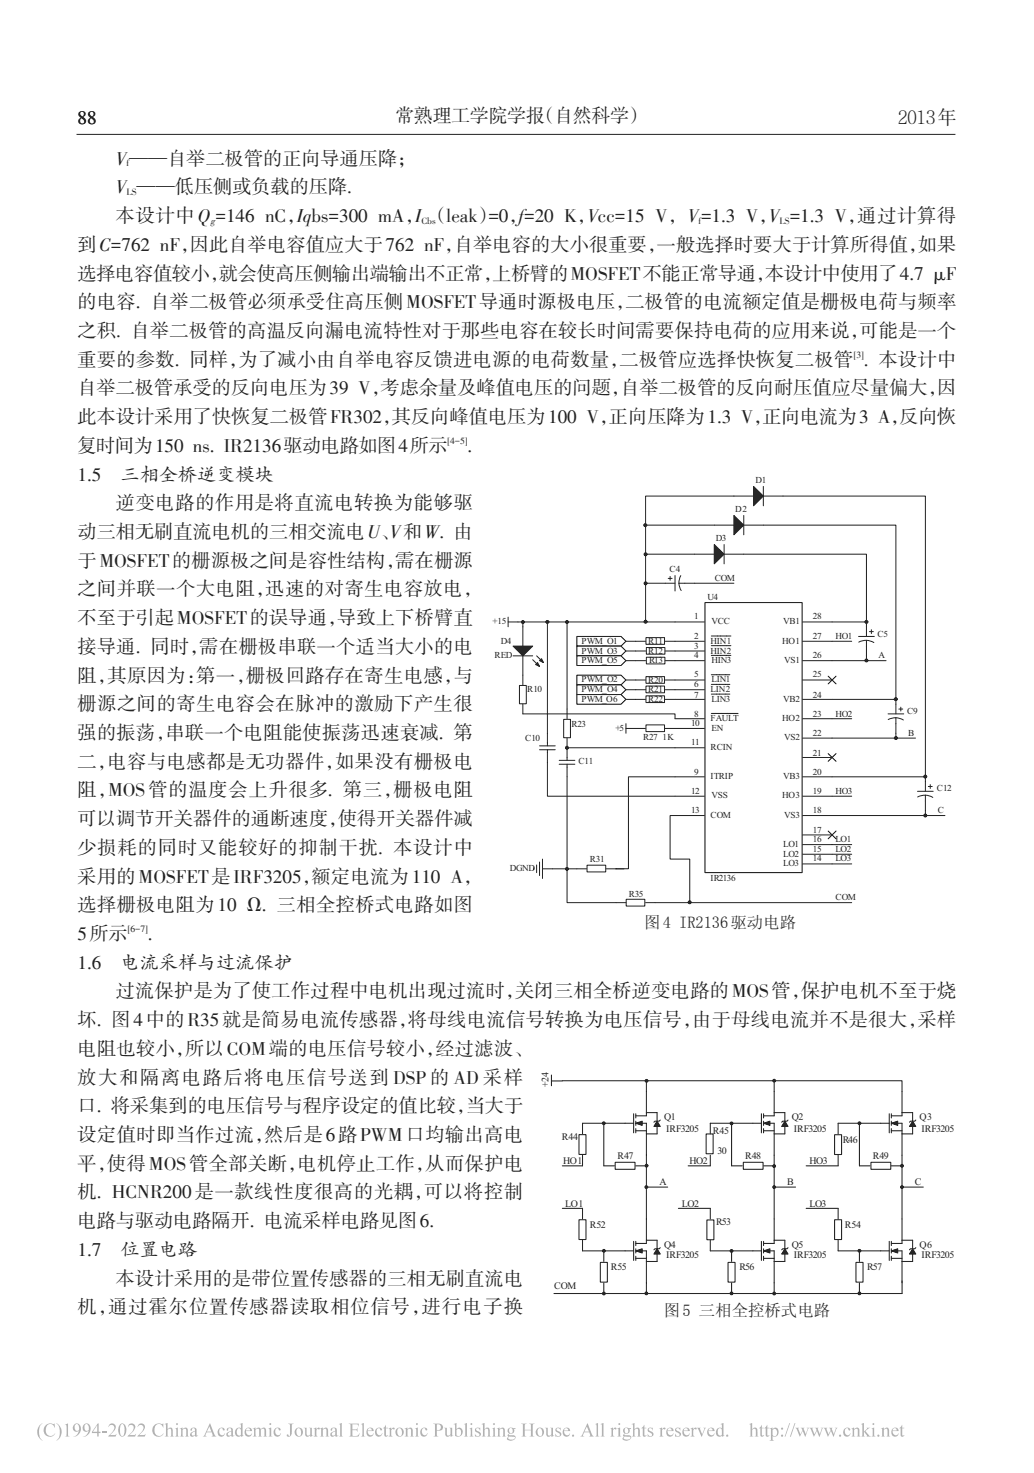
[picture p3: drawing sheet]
<svg xmlns="http://www.w3.org/2000/svg" width="200mm" height="285mm" viewBox="0 0 200 285" stroke-linecap="round" stroke-linejoin="round" font-family="sans-serif">
<path d="M14.8 26h170M98.3 119.4v1.9M134.4 107.2h3.8M140.1 107.2h3.8M98.3 120.3h1.9" fill="none" stroke="#231f20" stroke-width=".19"/>
<path d="M138.2 105.4l1.9 1.8-1.9 1.9z" fill-rule="evenodd" fill="#231f20"/>
<path d="M138.2 105.4l1.9 1.8-1.9 1.9zM138.2 101.6h3.8M140.1 105.4v3.7M143.9 101.6h3.7" fill="none" stroke="#231f20" stroke-width=".19"/>
<path d="M142 99.7l1.9 1.9-1.9 1.9z" fill-rule="evenodd" fill="#231f20"/>
<path d="M142 99.7l1.9 1.9-1.9 1.9zM142 96h3.8M143.9 99.7v3.8M147.6 96h3.8" fill="none" stroke="#231f20" stroke-width=".19"/>
<path d="M145.8 94.1l1.8 1.9-1.8 1.9z" fill-rule="evenodd" fill="#231f20"/>
<path d="M142 96h-17.1v24.3M145.8 94.1l1.8 1.9-1.8 1.9zM147.6 94.1v3.8M124.9 101.6h13.3M128.7 112.8h1.9M129.2 111.9h.8M129.6 111.5v.8M130.6 111.3v3M131.3 112.8l.5 1.5M131.3 112.8h3.1M131.7 111.4l-.3 .7-.1 .7" fill="none" stroke="#231f20" stroke-width=".19"/>
<circle cx="124.8" cy="101.6" r=".28" fill="#231f20"/>
<circle cx="124.8" cy="101.6" r=".28" fill="none" stroke="#030303" stroke-width=".19"/>
<path d="M124.9 107.2h9.5" fill="none" stroke="#231f20" stroke-width=".19"/>
<circle cx="124.9" cy="107.2" r=".28" fill="#231f20"/>
<circle cx="124.9" cy="107.2" r=".28" fill="none" stroke="#030303" stroke-width=".19"/>
<path d="M124.9 112.8h3.8" fill="none" stroke="#231f20" stroke-width=".19"/>
<circle cx="124.9" cy="112.9" r=".28" fill="#231f20"/>
<circle cx="124.9" cy="112.9" r=".28" fill="none" stroke="#030303" stroke-width=".19"/>
<g fill="none" stroke="#231f20" stroke-width=".19">
<path d="M109 139.2h1.3v3.5h-1.3zM109.7 137.2v1.9M166.1 123.1h3M167.6 123.9l1.4 .4M167.6 123.9l-1.5 .3M167.6 121.3v1.8M167.6 123.9v3M168.2 122.2h.7M168.5 121.8v.8M171.8 138.1h3M173.3 138.9l1.4 .4M173.3 138.9l-1.5 .3"/>
<path d="M173.3 136.3v1.8M173.3 138.9v3M173.9 137.2h.7M174.2 136.8v.8M105.9 147.5v6.6h24.7M109.7 142.8v1.9M177.5 153.1h3M179 153.9l.7 .1 .7 .3M179 153.9h-.8l-.7 .3M179 151.2v1.9M179 153.9v3M179.6 152.2h.7"/>
<path d="M179.9 151.8v.8"/>
</g>
<path d="M136.4 116.6h18.7v52.2h-18.7z" fill-rule="evenodd" fill="#fff"/>
<path d="M136.4 116.6h18.7v52.2h-18.7zM160.2 130.8l1.5 1.5M161.7 130.8l-1.5 1.5M160.2 145.8l1.5 1.5M161.7 145.8l-1.5 1.5M160.2 160.8l1.5 1.5M161.7 160.8l-1.5 1.5" fill="none" stroke="#030303" stroke-width=".19"/>
<g fill="none" stroke="#231f20" stroke-width=".19">
<path d="M134.4 112.8h7.6M143.9 107.2h23.7v14.1M130.6 120.3h5.7M130.6 124.1h5.7M130.6 126h5.7M130.6 127.8h5.7M130.6 131.6h5.7M130.6 133.5h5.7M130.6 135.3h5.7M130.6 139.1h5.7M137.6 123.1h3.8M137.6 124.9h3.8"/>
<path d="M137.6 126.8h3.8M137.6 130.5h3.6M137.6 132.4h3.6M137.6 134.3h3.6M137.6 138h5.2M155.2 120.3h12.4M155.2 124.1h9.5M155.2 131.6h5.7M155.2 135.3h5.7M155.2 139.1h9.5M167.6 126.9v.9h-12.4M130.6 150.3h5.7"/>
<path d="M130.6 140.9h5.7M130.6 144.7h5.7M130.6 154.1h5.7M130.6 157.8h5.7M155.2 150.3h5.7M155.2 154.1h9.5M155.2 157.8h5.7M155.2 142.8h5.7M155.2 146.6h5.7M103.2 167.9v.4M103.8 167.4v1.4M104.4 166.8v2.6"/>
<path d="M104.9 168.1h1.9M104.9 166.2v3.8M111.6 168.1h1.9M113.5 167.4h3.7v1.3h-3.7zM117.3 168.1h1.9M119.2 174.6h1.9M121.1 174h3.6v1.3h-3.6zM124.9 174.6h1.9M155.2 161.5h5.7M155.2 167.2h9.5M155.2 165.3h9.5M155.2 163.4h9.5"/>
</g>
<circle cx="167.6" cy="120.3" r=".28" fill="#231f20"/>
<circle cx="167.6" cy="120.3" r=".28" fill="none" stroke="#030303" stroke-width=".19"/>
<path d="M147.6 101.6h25.7v34.7M160.9 135.3h12.4M167.6 127.8h3.8" fill="none" stroke="#231f20" stroke-width=".19"/>
<circle cx="173.3" cy="135.3" r=".28" fill="#231f20"/>
<circle cx="173.3" cy="135.3" r=".28" fill="none" stroke="#030303" stroke-width=".19"/>
<path d="M151.4 96h27.6v55.2M160.9 150.3h18.1M173.3 141.9v.9h-12.4M173.3 142.8h3.8" fill="none" stroke="#231f20" stroke-width=".19"/>
<circle cx="179" cy="150.3" r=".28" fill="#231f20"/>
<circle cx="179" cy="150.3" r=".28" fill="none" stroke="#030303" stroke-width=".19"/>
<g fill="none" stroke="#231f20" stroke-width=".19">
<path d="M104.4 144.3h3M104.4 145.1h3M105.9 141.9v2.4M105.9 145.1v2.4M108.2 147.1h3M108.2 147.9h3M109.7 144.7v2.4M109.7 147.9v2.4M130.6 157.8h-1v8.4h3.8v8.4M179 156.9v.9h-18.1M179 157.8h3.8M119.2 168.1h1.5"/>
<path d="M126.8 174.6h37.9"/>
</g>
<circle cx="133.4" cy="174.6" r=".28" fill="#231f20"/>
<circle cx="133.4" cy="174.6" r=".28" fill="none" stroke="#030303" stroke-width=".19"/>
<path d="M121.1 140v1.9M121.1 140.9h1.9M130.6 150.3h-9v17.8h-2.5M106.8 168.1h4.8" fill="none" stroke="#231f20" stroke-width=".19"/>
<path d="M111.6 123.1h8.5l1 1-1 .9h-8.5z" fill-rule="evenodd" fill="#fff"/>
<path d="M111.6 123.1h8.5l1 1-1 .9h-8.5z" fill="none" stroke="#030303" stroke-width=".19"/>
<path d="M111.6 125h8.5l1 1-1 .9h-8.5z" fill-rule="evenodd" fill="#fff"/>
<path d="M111.6 125h8.5l1 1-1 .9h-8.5z" fill="none" stroke="#030303" stroke-width=".19"/>
<path d="M111.6 126.9h8.5l1 .9-1 1h-8.5z" fill-rule="evenodd" fill="#fff"/>
<path d="M111.6 126.9h8.5l1 .9-1 1h-8.5z" fill="none" stroke="#030303" stroke-width=".19"/>
<path d="M111.6 130.6h8.5l1 1-1 .9h-8.5z" fill-rule="evenodd" fill="#fff"/>
<path d="M111.6 130.6h8.5l1 1-1 .9h-8.5z" fill="none" stroke="#030303" stroke-width=".19"/>
<path d="M111.6 132.5h8.5l1 1-1 .9h-8.5z" fill-rule="evenodd" fill="#fff"/>
<path d="M111.6 132.5h8.5l1 1-1 .9h-8.5z" fill="none" stroke="#030303" stroke-width=".19"/>
<path d="M111.6 134.4h8.5l1 .9-1 1h-8.5z" fill-rule="evenodd" fill="#fff"/>
<path d="M111.6 134.4h8.5l1 .9-1 1h-8.5z" fill="none" stroke="#030303" stroke-width=".19"/>
<g fill="none" stroke="#231f20" stroke-width=".19">
<path d="M100.5 132.6h1.3v3.6h-1.3zM101.1 121.3v3.7M101.1 126.9v5.6M101.1 136.3v1.8M123 135.3h1.9M123 133.5h1.9M123 131.6h1.9M123 127.8h1.9M123 126h1.9M123 124.1h1.9M124.9 134.6h3.6v1.3h-3.6zM124.9 132.7h3.6v1.3h-3.6z"/>
<path d="M124.9 130.9h3.6v1.3h-3.6zM124.9 123.4h3.6v1.3h-3.6zM125 127.2h3.6v1.3h-3.6zM125 125.3h3.6v1.3h-3.6zM128.7 135.3h1.9M128.7 133.5h1.9M128.7 131.6h1.9M128.7 127.8h1.9M128.7 126h1.9M128.7 124.1h1.9M109.7 150.3v24.3h9.5M109.7 144.7h20.9"/>
<path d="M123 140.9h1.9M124.9 140.3h3.6v1.3h-3.6zM128.7 140.9h1.9"/>
</g>
<path d="M99.2 125h3.8l-1.9 1.9z" fill-rule="evenodd" fill="#231f20"/>
<path d="M99.2 125h3.8l-1.9 1.9zM103 127.6l1.4 1.3" fill="none" stroke="#231f20" stroke-width=".19"/>
<path d="M104 128.2l.4 .7-.8-.3z" fill-rule="evenodd" fill="#231f20"/>
<path d="M104 128.2l.4 .7-.8-.3z" fill="none" stroke="#231f20" stroke-width=".19"/>
<path d="M104.4 127.8l.3-.4 .4 .8z" fill-rule="evenodd" fill="#231f20"/>
<path d="M99.2 126.9h3.8M100.2 120.3h30.4M101.1 138.1h29.5v1M101.1 120.3v1M103.8 126.9l1.3 1.3M104.4 127.8l.3-.4 .4 .8z" fill="none" stroke="#231f20" stroke-width=".19"/>
<circle cx="101.1" cy="120.4" r=".28" fill="#231f20"/>
<circle cx="101.1" cy="120.4" r=".28" fill="none" stroke="#030303" stroke-width=".19"/>
<path d="M109.7 120.3v16.9" fill="none" stroke="#231f20" stroke-width=".19"/>
<circle cx="109.7" cy="120.4" r=".28" fill="#231f20"/>
<circle cx="109.7" cy="120.4" r=".28" fill="none" stroke="#030303" stroke-width=".19"/>
<path d="M105.9 120.3v21.6M121.1 124.1h1.9M121.1 126h1.9M121.1 127.8h1.9M121.1 131.6h1.9M121.1 133.5h1.9M121.1 135.3h1.9" fill="none" stroke="#231f20" stroke-width=".19"/>
<circle cx="105.9" cy="120.3" r=".28" fill="#231f20"/>
<circle cx="105.9" cy="120.3" r=".28" fill="none" stroke="#030303" stroke-width=".19"/>
<circle cx="109.7" cy="144.7" r=".28" fill="#231f20"/>
<circle cx="109.7" cy="144.7" r=".28" fill="none" stroke="#030303" stroke-width=".19"/>
<circle cx="109.7" cy="168.1" r=".28" fill="#231f20"/>
<circle cx="109.7" cy="168.1" r=".28" fill="none" stroke="#030303" stroke-width=".19"/>
<circle cx="124.9" cy="120.3" r=".28" fill="#231f20"/>
<circle cx="124.9" cy="120.3" r=".28" fill="none" stroke="#030303" stroke-width=".19"/>
<circle cx="167.6" cy="127.8" r=".28" fill="#231f20"/>
<circle cx="167.6" cy="127.8" r=".28" fill="none" stroke="#030303" stroke-width=".19"/>
<circle cx="173.3" cy="142.8" r=".28" fill="#231f20"/>
<circle cx="173.3" cy="142.8" r=".28" fill="none" stroke="#030303" stroke-width=".19"/>
<circle cx="179" cy="157.8" r=".28" fill="#231f20"/>
<circle cx="179" cy="157.8" r=".28" fill="none" stroke="#030303" stroke-width=".19"/>
<path d="M116.8 217.3h5.8M122.6 215.5v3.7M123 217.3h2v6.2M123 215.9h2M123 218.8h2M123 215.5v.8M123 216.9v.8M123 218.4v.8M125 211.2v4.1" fill="none" stroke="#231f20" stroke-width=".2"/>
<path d="M123 217.3l1.2-.4v.8z" fill-rule="evenodd" fill="#030303"/>
<path d="M123 217.3l1.2-.4v.8z" fill="#231f20"/>
<path d="M123 217.3l1.2-.4v.8z" fill="none" stroke="#231f20" stroke-width=".19"/>
<path d="M125 215.9v-.6h2.1v1.6M127.1 217.9v1.5h-2.1" fill="none" stroke="#231f20" stroke-width=".2"/>
<path d="M127.1 216.9l.6 1h-1.2z" fill-rule="evenodd" fill="#030303"/>
<path d="M127.1 216.9l.6 1h-1.2z" fill="#231f20"/>
<path d="M127.1 216.9l.6 1h-1.2z" fill="none" stroke="#231f20" stroke-width=".19"/>
<path d="M127.7 216.7l-.2 .2h-.8l-.2 .2M125 235.9v4.1M116.8 242h5.8M122.6 240.2v3.7M123 242h2v6.2M123 240.6h2M123 243.5h2M123 240.2v.8M123 241.6v.8M123 243.1v.8" fill="none" stroke="#231f20" stroke-width=".2"/>
<path d="M123 242l1.2-.4v.8z" fill-rule="evenodd" fill="#030303"/>
<path d="M123 242l1.2-.4v.8z" fill="#231f20"/>
<path d="M123 242l1.2-.4v.8z" fill="none" stroke="#231f20" stroke-width=".19"/>
<path d="M125 240.6v-.6h2.1v1.6M127.1 242.6v1.5h-2.1" fill="none" stroke="#231f20" stroke-width=".2"/>
<path d="M127.1 241.6l.6 1h-1.2z" fill-rule="evenodd" fill="#030303"/>
<path d="M127.1 241.6l.6 1h-1.2z" fill="#231f20"/>
<path d="M127.1 241.6l.6 1h-1.2z" fill="none" stroke="#231f20" stroke-width=".19"/>
<path d="M127.7 241.4l-.2 .2h-.8l-.2 .2" fill="none" stroke="#231f20" stroke-width=".2"/>
<circle cx="116.8" cy="242" r=".27" fill="#030303"/>
<circle cx="116.8" cy="242" r=".27" fill="#231f20"/>
<circle cx="116.8" cy="242" r=".27" fill="none" stroke="#231f20" stroke-width=".19"/>
<path d="M141.5 217.3h5.8M147.3 215.5v3.7M147.7 217.3h2v6.2M147.7 215.9h2M147.7 218.8h2M147.7 215.5v.8M147.7 216.9v.8M147.7 218.4v.8M149.7 211.2v4.1" fill="none" stroke="#231f20" stroke-width=".2"/>
<path d="M147.7 217.3l1.2-.4v.8z" fill-rule="evenodd" fill="#030303"/>
<path d="M147.7 217.3l1.2-.4v.8z" fill="#231f20"/>
<path d="M147.7 217.3l1.2-.4v.8z" fill="none" stroke="#231f20" stroke-width=".19"/>
<path d="M149.7 215.9v-.6h2.1v1.6M151.8 217.9v1.5h-2.1" fill="none" stroke="#231f20" stroke-width=".2"/>
<path d="M151.8 216.9l.6 1h-1.2z" fill-rule="evenodd" fill="#030303"/>
<path d="M151.8 216.9l.6 1h-1.2z" fill="#231f20"/>
<path d="M151.8 216.9l.6 1h-1.2z" fill="none" stroke="#231f20" stroke-width=".19"/>
<path d="M152.4 216.7l-.2 .2h-.8l-.2 .2" fill="none" stroke="#231f20" stroke-width=".2"/>
<circle cx="141.5" cy="217.4" r=".27" fill="#030303"/>
<circle cx="141.5" cy="217.4" r=".27" fill="#231f20"/>
<circle cx="141.5" cy="217.4" r=".27" fill="none" stroke="#231f20" stroke-width=".19"/>
<path d="M149.7 235.9v4.1M141.5 242h5.8M147.3 240.2v3.7M147.7 242h2v6.2M147.7 240.6h2M147.7 243.5h2M147.7 240.2v.8M147.7 241.6v.8M147.7 243.1v.8" fill="none" stroke="#231f20" stroke-width=".2"/>
<path d="M147.7 242l1.2-.4v.8z" fill-rule="evenodd" fill="#030303"/>
<path d="M147.7 242l1.2-.4v.8z" fill="#231f20"/>
<path d="M147.7 242l1.2-.4v.8z" fill="none" stroke="#231f20" stroke-width=".19"/>
<path d="M149.7 240.6v-.6h2.1v1.6M151.8 242.6v1.5h-2.1" fill="none" stroke="#231f20" stroke-width=".2"/>
<path d="M151.8 241.6l.6 1h-1.2z" fill-rule="evenodd" fill="#030303"/>
<path d="M151.8 241.6l.6 1h-1.2z" fill="#231f20"/>
<path d="M151.8 241.6l.6 1h-1.2z" fill="none" stroke="#231f20" stroke-width=".19"/>
<path d="M152.4 241.4l-.2 .2h-.8l-.2 .2" fill="none" stroke="#231f20" stroke-width=".2"/>
<circle cx="141.5" cy="242" r=".27" fill="#030303"/>
<circle cx="141.5" cy="242" r=".27" fill="#231f20"/>
<circle cx="141.5" cy="242" r=".27" fill="none" stroke="#231f20" stroke-width=".19"/>
<path d="M166.2 217.3h5.8M172 215.5v3.7M172.4 217.3h2.1v6.2M172.4 215.9h2.1M172.4 218.8h2.1M172.4 215.5v.8M172.4 216.9v.8M172.4 218.4v.8M174.5 211.2v4.1" fill="none" stroke="#231f20" stroke-width=".2"/>
<path d="M172.4 217.3l1.2-.4v.8z" fill-rule="evenodd" fill="#030303"/>
<path d="M172.4 217.3l1.2-.4v.8z" fill="#231f20"/>
<path d="M172.4 217.3l1.2-.4v.8z" fill="none" stroke="#231f20" stroke-width=".19"/>
<path d="M174.5 215.9v-.6h2v1.6M176.5 217.9v1.5h-2" fill="none" stroke="#231f20" stroke-width=".2"/>
<path d="M176.5 216.9l.6 1h-1.2z" fill-rule="evenodd" fill="#030303"/>
<path d="M176.5 216.9l.6 1h-1.2z" fill="#231f20"/>
<path d="M176.5 216.9l.6 1h-1.2z" fill="none" stroke="#231f20" stroke-width=".19"/>
<path d="M177.1 216.7l-.2 .2h-.8l-.2 .2" fill="none" stroke="#231f20" stroke-width=".2"/>
<circle cx="166.2" cy="217.3" r=".27" fill="#030303"/>
<circle cx="166.2" cy="217.3" r=".27" fill="#231f20"/>
<circle cx="166.2" cy="217.3" r=".27" fill="none" stroke="#231f20" stroke-width=".19"/>
<path d="M174.5 235.9v4.1M166.2 242h5.8M172 240.2v3.7M172.4 242h2.1v6.2M172.4 240.6h2.1M172.4 243.5h2.1M172.4 240.2v.8M172.4 241.6v.8M172.4 243.1v.8" fill="none" stroke="#231f20" stroke-width=".2"/>
<path d="M172.4 242l1.2-.4v.8z" fill-rule="evenodd" fill="#030303"/>
<path d="M172.4 242l1.2-.4v.8z" fill="#231f20"/>
<path d="M172.4 242l1.2-.4v.8z" fill="none" stroke="#231f20" stroke-width=".19"/>
<path d="M174.5 240.6v-.6h2v1.6M176.5 242.6v1.5h-2" fill="none" stroke="#231f20" stroke-width=".2"/>
<path d="M176.5 241.6l.6 1h-1.2z" fill-rule="evenodd" fill="#030303"/>
<path d="M176.5 241.6l.6 1h-1.2z" fill="#231f20"/>
<path d="M176.5 241.6l.6 1h-1.2z" fill="none" stroke="#231f20" stroke-width=".19"/>
<path d="M177.1 241.4l-.2 .2h-.8l-.2 .2" fill="none" stroke="#231f20" stroke-width=".2"/>
<circle cx="166.2" cy="242" r=".27" fill="#030303"/>
<circle cx="166.2" cy="242" r=".27" fill="#231f20"/>
<circle cx="166.2" cy="242" r=".27" fill="none" stroke="#231f20" stroke-width=".19"/>
<path d="M106.7 208v2.1M106.7 209.1h2.1M149.7 209.1v2.1" fill="none" stroke="#231f20" stroke-width=".2"/>
<circle cx="149.7" cy="209.1" r=".27" fill="#030303"/>
<circle cx="149.7" cy="209.1" r=".27" fill="#231f20"/>
<circle cx="149.7" cy="209.1" r=".27" fill="none" stroke="#231f20" stroke-width=".19"/>
<path d="M125 209.1v2.1" fill="none" stroke="#231f20" stroke-width=".2"/>
<circle cx="125.1" cy="209.1" r=".27" fill="#030303"/>
<circle cx="125.1" cy="209.1" r=".27" fill="#231f20"/>
<circle cx="125.1" cy="209.1" r=".27" fill="none" stroke="#231f20" stroke-width=".19"/>
<g fill="none" stroke="#231f20" stroke-width=".2">
<path d="M112 219.5h1.3v3.9h-1.3zM112.7 217.3v2.1M136.6 219.4h1.3v3.8h-1.3zM137.4 217.3v2.1M161.4 219.5h1.4v3.9h-1.4zM162.1 217.3v2.1M108.8 233.8h3.9v2.1M112 236h1.3v3.8h-1.3zM112.7 223.5v2.1h-3.9M112.7 240v2M116.8 225.6h2.1M119 224.9h3.8v1.3h-3.8z"/>
<path d="M123 225.6h2M125 223.5v12.4M131.2 233.8h6.2v2.1M136.7 236h1.4v3.9h-1.4zM137.4 223.5v2.1h-4.3M137.4 240v2M149.7 223.5v12.4M155.9 233.8h6.2v2.1M161.4 236h1.4v3.8h-1.4zM162.1 223.5v2.1h-6.2M162.1 240v2M174.5 223.5v12.4"/>
</g>
<circle cx="125.1" cy="225.5" r=".27" fill="#030303"/>
<circle cx="125.1" cy="225.5" r=".27" fill="#231f20"/>
<circle cx="125.1" cy="225.5" r=".27" fill="none" stroke="#231f20" stroke-width=".19"/>
<path d="M141.5 225.6h2.1M143.8 224.9h3.8v1.3h-3.8zM147.7 225.6h2" fill="none" stroke="#231f20" stroke-width=".2"/>
<circle cx="149.7" cy="225.6" r=".27" fill="#030303"/>
<circle cx="149.7" cy="225.6" r=".27" fill="#231f20"/>
<circle cx="149.7" cy="225.6" r=".27" fill="none" stroke="#231f20" stroke-width=".19"/>
<path d="M166.2 225.6h2.1M168.5 224.9h3.8v1.3h-3.8zM172.4 225.6h2.1" fill="none" stroke="#231f20" stroke-width=".2"/>
<circle cx="174.5" cy="225.6" r=".27" fill="#030303"/>
<circle cx="174.5" cy="225.6" r=".27" fill="#231f20"/>
<circle cx="174.5" cy="225.6" r=".27" fill="none" stroke="#231f20" stroke-width=".19"/>
<path d="M125 248.2v2.1" fill="none" stroke="#231f20" stroke-width=".2"/>
<circle cx="125" cy="250.2" r=".27" fill="#030303"/>
<circle cx="125" cy="250.2" r=".27" fill="#231f20"/>
<circle cx="125" cy="250.2" r=".27" fill="none" stroke="#231f20" stroke-width=".19"/>
<path d="M149.7 248.2v2.1" fill="none" stroke="#231f20" stroke-width=".2"/>
<circle cx="149.7" cy="250.3" r=".27" fill="#030303"/>
<circle cx="149.7" cy="250.3" r=".27" fill="#231f20"/>
<circle cx="149.7" cy="250.3" r=".27" fill="none" stroke="#231f20" stroke-width=".19"/>
<path d="M112.7 217.3h4.1v8.3" fill="none" stroke="#231f20" stroke-width=".2"/>
<circle cx="116.8" cy="217.3" r=".27" fill="#030303"/>
<circle cx="116.8" cy="217.3" r=".27" fill="#231f20"/>
<circle cx="116.8" cy="217.3" r=".27" fill="none" stroke="#231f20" stroke-width=".19"/>
<path d="M137.4 217.3h4.1v8.3M162.1 217.3h4.1v8.3M112.7 242h4.1v2.1M116.1 244.3h1.4v3.8h-1.4zM116.8 248.2v2.1M137.4 242h4.1M162.1 242h4.1" fill="none" stroke="#231f20" stroke-width=".2"/>
<circle cx="116.8" cy="250.3" r=".27" fill="#030303"/>
<circle cx="116.8" cy="250.3" r=".27" fill="#231f20"/>
<circle cx="116.8" cy="250.3" r=".27" fill="none" stroke="#231f20" stroke-width=".19"/>
<path d="M140.8 244.3h1.4v3.8h-1.4zM141.5 242v2.1M141.5 248.2v2.1" fill="none" stroke="#231f20" stroke-width=".2"/>
<circle cx="141.5" cy="250.2" r=".27" fill="#030303"/>
<circle cx="141.5" cy="250.2" r=".27" fill="#231f20"/>
<circle cx="141.5" cy="250.2" r=".27" fill="none" stroke="#231f20" stroke-width=".19"/>
<path d="M165.6 244.3h1.3v3.8h-1.3zM166.2 242v2.1M166.2 248.2v2.1" fill="none" stroke="#231f20" stroke-width=".2"/>
<circle cx="166.2" cy="250.2" r=".27" fill="#030303"/>
<circle cx="166.2" cy="250.2" r=".27" fill="#231f20"/>
<circle cx="166.2" cy="250.2" r=".27" fill="none" stroke="#231f20" stroke-width=".19"/>
<path d="M125 229.7h4.1" fill="none" stroke="#231f20" stroke-width=".2"/>
<circle cx="125" cy="229.7" r=".27" fill="#030303"/>
<circle cx="125" cy="229.7" r=".27" fill="#231f20"/>
<circle cx="125" cy="229.7" r=".27" fill="none" stroke="#231f20" stroke-width=".19"/>
<path d="M149.7 229.7h4.2" fill="none" stroke="#231f20" stroke-width=".2"/>
<circle cx="149.7" cy="229.7" r=".27" fill="#030303"/>
<circle cx="149.7" cy="229.7" r=".27" fill="#231f20"/>
<circle cx="149.7" cy="229.7" r=".27" fill="none" stroke="#231f20" stroke-width=".19"/>
<path d="M174.5 229.7h4.1" fill="none" stroke="#231f20" stroke-width=".2"/>
<circle cx="174.5" cy="229.7" r=".27" fill="#030303"/>
<circle cx="174.5" cy="229.7" r=".27" fill="#231f20"/>
<circle cx="174.5" cy="229.7" r=".27" fill="none" stroke="#231f20" stroke-width=".19"/>
<path d="M108.8 209.1h65.7v2.1M174.5 247.8v2.5h-67.4" fill="none" stroke="#231f20" stroke-width=".2"/>
<g fill="#b3b3b3">
<path d="M148.3 275.7l.1 .6h.4v.1h-.4v1.2l.2 .2 .2-.1a.38 .38 0 0 1-.4 .3 .38 .38 0 0 1-.3-.5v-1.1l-.3-.1z" fill-rule="evenodd"/>
<path d="M8.9 275.7a1.78 1.78 0 0 1 1.5-.2l.1-.1 .1 .9a.92 .92 0 0 0-1.1-.7 .92 .92 0 0 0-.6 1.1 .98 .98 0 0 0 .6 1.1 .98 .98 0 0 0 1.2-.5 1.24 1.24 0 0 1-1.9 .3 1.24 1.24 0 0 1 .1-1.9z" fill-rule="evenodd"/>
<path d="M12.5 275.7l.7-.3v2.3l.3 .2h-.9l.2-.1 .1-1.7-.1-.4z" fill-rule="evenodd"/>
<path d="M23.2 275.6a.69 .69 0 0 1 .7-.1 .69 .69 0 0 1 .5 .6 1.37 1.37 0 0 1-.8 1.9 1.54 1.54 0 0 1-.4-2.4zM23.5 275.5a2.28 2.28 0 0 0 0 2.3l.1 .1a1.76 1.76 0 0 0 .3-2.2z" fill-rule="evenodd"/>
<path d="M16.3 275.5a.86 .86 0 0 1 1.1 .2 .86 .86 0 0 1 .1 1 1.38 1.38 0 0 1-1.5 1.2 1.21 1.21 0 0 0 1.1-1 .78 .78 0 0 1-1.1-.2 .78 .78 0 0 1 .3-1.2zM16.4 275.7a.64 .64 0 0 0-.1 .8 .64 .64 0 0 0 .8 .3 .74 .74 0 0 0-.5-1.2z" fill-rule="evenodd"/>
<path d="M95.4 275.5a.18 .18 0 0 1 .3 0 .18 .18 0 0 1-.3 0zM95.1 276.4l.6-.2v1.5l.3 .2h-.9l.3-.1v-.2v-1.1z" fill-rule="evenodd"/>
<path d="M46.4 275.5l.5-.2v2.4l.3 .1-.6 .2v-.3a.74 .74 0 0 1-1 0 .74 .74 0 0 1-.1-1l.5-.5 .6 .2v-.7zM46 276.5a.75 .75 0 0 0-.2 .7 .75 .75 0 0 0 .6 .5l.2-.1v-.8a.38 .38 0 0 0-.2-.4 .38 .38 0 0 0-.4 .1z" fill-rule="evenodd"/>
<path d="M21.2 275.6a.77 .77 0 0 1 1.1 .2 .77 .77 0 0 1-.2 1.1l-.8 .8h.9l.3-.2-.1 .4h-1.5a3.1 3.1 0 0 0 1.2-1.8 .6 .6 0 0 0-.6-.4 .6 .6 0 0 0-.5 .4z" fill-rule="evenodd"/>
<path d="M34.1 275.5a.18 .18 0 0 1 .3 0 .18 .18 0 0 1-.3 0zM33.8 276.4l.6-.2v1.5l.3 .2h-.9l.3-.1v-.2v-1.1z" fill-rule="evenodd"/>
<path d="M25 275.6a.73 .73 0 0 1 1 0 .73 .73 0 0 1 0 1l-1 1.1h1l.3-.2-.2 .4h-1.4a2.65 2.65 0 0 0 1.1-1.9 .6 .6 0 0 0-.6-.3 .6 .6 0 0 0-.5 .4z" fill-rule="evenodd"/>
<path d="M74.6 275.7v.6h.4v.1h-.4l.1 1.2 .1 .2 .3-.1a.39 .39 0 0 1-.5 .3 .39 .39 0 0 1-.3-.5v-1.1l-.3-.1z" fill-rule="evenodd"/>
<path d="M119.6 275.5a.2 .2 0 0 1 .4 0 .2 .2 0 0 1-.4 0zM119.3 276.4l.6-.2v1.5l.3 .2h-.8l.2-.1v-1.3z" fill-rule="evenodd"/>
<path d="M29.9 275.7a1.76 1.76 0 0 1 1.5-.2l.2-.1v.9a.9 .9 0 0 0-1.1-.7 .9 .9 0 0 0-.6 1.1 .96 .96 0 0 0 .6 1.1 .96 .96 0 0 0 1.2-.5 1.24 1.24 0 0 1-1.9 .3 1.24 1.24 0 0 1 .1-1.9z" fill-rule="evenodd"/>
<path d="M31.8 275.5l.6-.2v1.2a.54 .54 0 0 1 .7-.3 .54 .54 0 0 1 .3 .8v.8l.3 .1h-.9l.3-.2v-1a.35 .35 0 0 0-.3-.3 .35 .35 0 0 0-.4 .3v1.1l.3 .1h-.8l.2-.2v-2z" fill-rule="evenodd"/>
<path d="M166.5 275.5l.6-.2v1.7l.6-.5-.1-.2h.7l-.9 .6 1 1h-.8l.1-.2-.6-.7v.8l.3 .1h-.9h.2l.1-.3v-1.9z" fill-rule="evenodd"/>
<path d="M34.7 276.4l.6-.2v.3a.54 .54 0 0 1 .7-.3 .54 .54 0 0 1 .3 .7v.8l.3 .2h-.8l.2-.2v-1l-.2-.3-.5 .3v1l.3 .2h-.9l.3-.1v-.2v-1.1z" fill-rule="evenodd"/>
<path d="M137 276.5a.67 .67 0 0 1 .8-.3 .67 .67 0 0 1 .4 .7h-1.1a.6 .6 0 0 0 .3 .8 .6 .6 0 0 0 .8-.4 .74 .74 0 0 1-1 .7 .74 .74 0 0 1-.4-1.1zM137.2 276.4l-.1 .4h.7a.39 .39 0 0 0-.2-.4 .39 .39 0 0 0-.4 0z" fill-rule="evenodd"/>
<path d="M10.9 275.4a1.91 1.91 0 0 1 0 3.4 2.47 2.47 0 0 0 0-3.4z" fill-rule="evenodd"/>
<path d="M81.5 276.5a.56 .56 0 0 1 .6-.3 .56 .56 0 0 1 .5 .5 .27 .27 0 0 1-.3 0 .27 .27 0 0 1-.1-.3 .6 .6 0 0 0-.6 .3 .6 .6 0 0 0 .1 .8 .55 .55 0 0 0 .6 .2 .55 .55 0 0 0 .4-.4 .76 .76 0 0 1-.9 .6 .76 .76 0 0 1-.5-1z" fill-rule="evenodd"/>
<path d="M42.3 276.5a.59 .59 0 0 1 .7-.3 .59 .59 0 0 1 .4 .5 .29 .29 0 0 1-.3 0 .29 .29 0 0 1-.1-.3 .6 .6 0 0 0-.6 .3 .6 .6 0 0 0 .1 .8 .55 .55 0 0 0 .6 .2 .55 .55 0 0 0 .4-.4 .76 .76 0 0 1-.9 .7 .76 .76 0 0 1-.5-1.1z" fill-rule="evenodd"/>
<path d="M96.1 276.4l.5-.2v.3a.54 .54 0 0 1 .7-.3 .54 .54 0 0 1 .3 .7l.1 .8 .2 .2h-.8l.2-.2v-1l-.2-.3-.5 .3v1l.3 .2h-.8l.2-.1v-.2v-1.1z" fill-rule="evenodd"/>
<path d="M19.7 276.9h1v.3h-1z" fill-rule="evenodd"/>
<path d="M47.6 276.5a.67 .67 0 0 1 .7-.3 .67 .67 0 0 1 .5 .7h-1.2a.6 .6 0 0 0 .4 .8 .6 .6 0 0 0 .7-.4 .74 .74 0 0 1-.9 .7 .74 .74 0 0 1-.5-1.1zM47.7 276.4l-.1 .4h.8a.39 .39 0 0 0-.2-.4 .39 .39 0 0 0-.5 0z" fill-rule="evenodd"/>
<path d="M52.1 275.5a.2 .2 0 0 1 .4 0 .2 .2 0 0 1-.4 0zM51.9 276.4l.6-.2v1.6l.2 .1h-.8l.2-.2v-1.2z" fill-rule="evenodd"/>
<path d="M53.2 276.5a.56 .56 0 0 1 .6-.3 .56 .56 0 0 1 .4 .5 .27 .27 0 0 1-.3 0 .27 .27 0 0 1-.1-.3 .6 .6 0 0 0-.6 .3 .6 .6 0 0 0 .2 .8 .55 .55 0 0 0 .5 .2 .55 .55 0 0 0 .5-.4 .76 .76 0 0 1-1 .6 .76 .76 0 0 1-.5-1z" fill-rule="evenodd"/>
<path d="M61.8 276.4l.6-.2v.3a.54 .54 0 0 1 .7-.3 .54 .54 0 0 1 .4 .7v.9l.2 .1h-.8l.2-.2v-.8v-.4l-.2-.1-.5 .3v1l.3 .2h-.8l.2-.2v-1.2z" fill-rule="evenodd"/>
<path d="M56.9 277.1a.85 .85 0 0 1 1.7 0 .85 .85 0 0 1-1.7 0zM57.5 276.4a.99 .99 0 0 0 .4 1.5 .9 .9 0 0 0-.2-1.6z" fill-rule="evenodd"/>
<path d="M58.7 276.3h.6v1.1a.36 .36 0 0 0 .3 .4 .36 .36 0 0 0 .4-.3v-1.1l-.2-.1h.5v1.4l.3 .1-.6 .2v-.3a.52 .52 0 0 1-.6 .3 .52 .52 0 0 1-.4-.7v-.9z" fill-rule="evenodd"/>
<path d="M120.7 276.4l.5-.2 .9 .2-.1 .1h-.3a.68 .68 0 0 1-.1 .8 .68 .68 0 0 1-.8 .1v.2l.2 .1a.75 .75 0 0 1 1.1 .5 .93 .93 0 0 1-.8 .6 .93 .93 0 0 1-.9-.5l.3-.4-.2-.2 .3-.4-.3-.3zM120.9 276.4a.49 .49 0 0 0-.1 .6 .49 .49 0 0 0 .6 .2 .5 .5 0 0 0 .1-.6 .5 .5 0 0 0-.6-.2zM120.8 277.9l-.2 .3a.75 .75 0 0 0 1.4 0l-.3-.2z" fill-rule="evenodd"/>
<path d="M55.7 275.4h1.1l-.4 .3v1.4a.58 .58 0 0 1-.2 .7 .58 .58 0 0 1-.7-.1l.1-.2 .4 .4 .1-.2v-2z" fill-rule="evenodd"/>
<path d="M7.8 275.6l.4-.2a2.47 2.47 0 0 0 0 3.4 1.93 1.93 0 0 1-.4-3.2z" fill-rule="evenodd"/>
<path d="M26.8 275.6a.77 .77 0 0 1 1.2 .2 .77 .77 0 0 1-.3 1.1l-.8 .8h1l.3-.2-.2 .4h-1.4a3.1 3.1 0 0 0 1.1-1.8 .6 .6 0 0 0-.5-.4 .6 .6 0 0 0-.6 .4z" fill-rule="evenodd"/>
<path d="M85.8 276.3h.6v1.1a.36 .36 0 0 0 .3 .4 .36 .36 0 0 0 .4-.3v-1.1l-.2-.1h.6v1.4l.2 .1-.6 .2v-.3a.54 .54 0 0 1-.6 .3 .54 .54 0 0 1-.4-.7v-.9z" fill-rule="evenodd"/>
<path d="M69.8 275.5l.6-.2v2.3v.2l.3 .1h-.9l.3-.1v-.2v-1.8l-.1-.2z" fill-rule="evenodd"/>
<path d="M118 276.4l.6-.2v.4l.4-.4a.18 .18 0 0 1 .2 .1 .18 .18 0 0 1-.1 .3l-.3-.1-.2 .2v1.1l.3 .1h-.9l.2-.1 .1-.2-.1-1.1z" fill-rule="evenodd"/>
<path d="M72.8 276.5a.56 .56 0 0 1 .6-.3 .56 .56 0 0 1 .4 .5 .27 .27 0 0 1-.3 0 .27 .27 0 0 1-.1-.3 .6 .6 0 0 0-.6 .3 .6 .6 0 0 0 .2 .8 .55 .55 0 0 0 .5 .2 .55 .55 0 0 0 .5-.4 .76 .76 0 0 1-1 .6 .76 .76 0 0 1-.4-1z" fill-rule="evenodd"/>
<path d="M65.5 275.5l.6-.2v2.4l.3 .2h-.9l.3-.1v-2.1z" fill-rule="evenodd"/>
<path d="M133.5 276.4l.6-.2v.4l.4-.4a.18 .18 0 0 1 .3 .1 .18 .18 0 0 1-.2 .3l-.3-.1-.2 .2v1.1l.3 .1h-.9l.3-.1v-.2v-1.1z" fill-rule="evenodd"/>
<path d="M87.7 275.5l.6-.2v1.2a.7 .7 0 0 1 1-.1 .7 .7 0 0 1 .2 .9 .92 .92 0 0 1-1.5 .5v-2l-.1-.2zM88.3 276.7v1a.53 .53 0 0 0 .7 .1 .53 .53 0 0 0 .2-.7 .51 .51 0 0 0-.3-.6 .51 .51 0 0 0-.6 .2z" fill-rule="evenodd"/>
<path d="M105.4 276.3h.5v1.1a.36 .36 0 0 0 .3 .4 .36 .36 0 0 0 .4-.3v-1.1l-.2-.1h.6v1.4l.2 .1-.6 .2v-.3a.52 .52 0 0 1-.6 .3 .52 .52 0 0 1-.3-.7l-.1-.9z" fill-rule="evenodd"/>
<path d="M130.7 276.4l.9-.2v.6a.44 .44 0 0 0-.3-.4 .44 .44 0 0 0-.5 .1l.3 .4a.59 .59 0 0 1 .5 .8 .59 .59 0 0 1-.9 .2l-.1 .1v-.6a.48 .48 0 0 0 .3 .4 .48 .48 0 0 0 .5-.2v-.2l-.8-.6z" fill-rule="evenodd"/>
<path d="M159.3 276.3h.7h-.1v.3l.4 .9 .4-.8-.2-.4h-.2h.7l-.1 .2 .4 1 .4-1-.2-.2h.5l-.3 .2-.4 1.5-.6-1.1-.6 1.1z" fill-rule="evenodd"/>
<path d="M83.8 275.4h.9a.73 .73 0 0 1 1 .8 .73 .73 0 0 1-1.1 .6h-.1v.9l.3 .2h-1l.3-.1v-.3v-1.8zM84.5 275.6v1.1a.57 .57 0 0 0 .8-.6 .57 .57 0 0 0-.8-.5z" fill-rule="evenodd"/>
<path d="M67.5 275.4h1.9v.6l-.2-.4h-1v1l.8-.1 .1-.3v.9l-.2-.4h-.7v1l.1 .1a.9 .9 0 0 0 1.2-.5l-.1 .6h-1.9l.2-.1 .1-.3v-1.8z" fill-rule="evenodd"/>
<path d="M36.9 276.5a.62 .62 0 0 1 .7-.3 .62 .62 0 0 1 .4 .6v.9h.3l-.4 .3-.2-.3a.48 .48 0 0 1-.7 .3 .48 .48 0 0 1-.1-.8l.8-.3v-.3a.32 .32 0 0 0-.4-.2 .32 .32 0 0 0-.2 .4h-.2zM37.1 277.3a.34 .34 0 0 0 .1 .5 .34 .34 0 0 0 .5-.2v-.6z" fill-rule="evenodd"/>
<path d="M170.4 276.4l.6-.2v.3a.54 .54 0 0 1 .6-.3 .54 .54 0 0 1 .4 .7v.9l.2 .1h-.8l.3-.2v-.8l-.1-.4-.2-.1-.4 .3v1l.2 .2h-.8l.2-.2v-1.2z" fill-rule="evenodd"/>
<path d="M91 275.5a.2 .2 0 0 1 .4 0 .2 .2 0 0 1-.4 0zM90.8 276.4l.5-.2 .1 1.5 .2 .2h-.8l.2-.1 .1-.2-.1-1.1z" fill-rule="evenodd"/>
<path d="M127.5 276.4l.6-.2v.4l.2-.3 .3-.1a.2 .2 0 0 1 0 .4 .2 .2 0 0 1-.3-.1l-.2 .2v1l.3 .2h-.9l.2-.1v-1.3z" fill-rule="evenodd"/>
<path d="M139.4 275.5l.5-.2v2.4l.3 .1-.6 .2v-.3a.7 .7 0 0 1-.9 .1 .7 .7 0 0 1-.2-.9l.3-.6 .5-.1 .3 .2v-.7zM139 276.5a.77 .77 0 0 0 .5 1.2l.1-.1v-.8a.39 .39 0 0 0-.2-.4 .39 .39 0 0 0-.4 .1z" fill-rule="evenodd"/>
<path d="M18.9 275.4h.2v1.6h.3v.3h-.3v.6h-.3v-.6h-1v-.2zM18.8 275.8l-.8 1.2h.8z" fill-rule="evenodd"/>
<path d="M44 276.4a.62 .62 0 0 1 .7-.2 .62 .62 0 0 1 .3 .6l.1 .9h.2l-.4 .3-.2-.3a.48 .48 0 0 1-.7 .3 .48 .48 0 0 1-.1-.8l.8-.3v-.3a.33 .33 0 0 0-.4-.3 .33 .33 0 0 0-.2 .5l-.2-.1zM44.1 277.3l.1 .4h.3l.2-.1v-.6z" fill-rule="evenodd"/>
<path d="M98.4 276.4l.4-.2 .9 .2-.3 .1a.68 .68 0 0 1-.1 .8 .68 .68 0 0 1-.8 .1l-.1 .2 .2 .1a.99 .99 0 0 1 1.1 .4 .94 .94 0 0 1-.7 .6 .94 .94 0 0 1-.9-.3l.3-.5-.2-.1v-.2l.3-.3-.3-.3zM98.6 276.4a.49 .49 0 0 0-.1 .6 .49 .49 0 0 0 .6 .2 .5 .5 0 0 0 .1-.6 .5 .5 0 0 0-.6-.2zM98.5 277.9l-.2 .3a.73 .73 0 0 0 .7 .3 .73 .73 0 0 0 .6-.4z" fill-rule="evenodd"/>
<path d="M100.8 275.4h1l-.3 .3v.9h1.2v-1l-.4-.2h1.1l-.3 .2-.1 .3 .1 1.8 .3 .2h-1.1l.4-.1v-1.1h-1.2v1.1l.3 .1h-1l.3-.1v-.3v-1.9z" fill-rule="evenodd"/>
<path d="M103.6 277.1a.85 .85 0 0 1 1.7 0 .85 .85 0 0 1-1.7 0zM104.2 276.4a.99 .99 0 0 0 .3 1.5 .9 .9 0 0 0-.1-1.6z" fill-rule="evenodd"/>
<path d="M78.2 276.4l.6-.2v.3a.54 .54 0 0 1 .7-.3 .54 .54 0 0 1 .3 .7v.9l.3 .1h-.8l.2-.2v-.8l-.1-.4-.2-.1-.4 .3v1l.3 .2h-.9l.3-.2v-1.2z" fill-rule="evenodd"/>
<path d="M40.6 275.4l.9 2.1 .4 .4h-1l.2-.1-.1-.7h-1l-.3 .6 .3 .2h-.8l.3-.2zM40.5 276l-.5 1h.9z" fill-rule="evenodd"/>
<path d="M80.5 275.5a.19 .19 0 0 1 .3 0 .19 .19 0 0 1-.3 0zM80.2 276.4l.6-.2v1.6l.3 .1h-.8l.2-.2v-1.2z" fill-rule="evenodd"/>
<path d="M48.9 276.4l.5-.2v.4a.55 .55 0 0 1 .5-.4 .55 .55 0 0 1 .5 .4 .53 .53 0 0 1 .7-.4 .53 .53 0 0 1 .4 .7v.9l.2 .1h-.8l.3-.1v-1a.35 .35 0 0 0-.4-.4 .35 .35 0 0 0-.4 .3v1.1l.3 .1h-.8l.2-.1v-1a.37 .37 0 0 0-.2-.4 .37 .37 0 0 0-.5 .2l.1 1.2 .2 .1h-.8l.2-.1v-.2v-1.1z" fill-rule="evenodd"/>
<path d="M156.6 276.3h.7l-.2 .1 .5 1.1 .3-.8-.3-.4h.7l-.1 .2 .4 1 .4-1.1-.3-.1h.5l-.2 .2-.5 1.5-.5-1.1-.6 1.1-.6-1.5z" fill-rule="evenodd"/>
<path d="M116.2 275.5l.5-.2v2.5l.3 .1h-.8l.2-.1v-.2v-1.9z" fill-rule="evenodd"/>
<path d="M71.1 276.5a.67 .67 0 0 1 .7-.3 .67 .67 0 0 1 .5 .7h-1.2a.6 .6 0 0 0 .4 .7 .6 .6 0 0 0 .7-.3 .7 .7 0 0 1-.7 .7 .7 .7 0 0 1-.6-.9zM71.3 276.4l-.2 .4h.8a.4 .4 0 0 0-.2-.4 .4 .4 0 0 0-.4 0z" fill-rule="evenodd"/>
<path d="M60.6 276.4l.6-.2v.4l.3-.3h.3a.23 .23 0 0 1-.1 .3 .23 .23 0 0 1-.3-.1l-.2 .2v1l.3 .2h-.9l.3-.1v-1.3z" fill-rule="evenodd"/>
<path d="M122.2 275.5l.5-.2v1.2a.55 .55 0 0 1 .7-.2 .55 .55 0 0 1 .4 .7v.7l.2 .2h-.8l.2-.2v-1a.35 .35 0 0 0-.3-.3 .35 .35 0 0 0-.4 .3v1l.3 .2h-.8l.2-.1v-.2v-1.8v-.2z" fill-rule="evenodd"/>
<path d="M124.6 275.7v.6h.4v.1h-.4v1.2l.2 .2 .3-.1a.38 .38 0 0 1-.5 .3 .38 .38 0 0 1-.3-.5v-1.1l-.3-.1z" fill-rule="evenodd"/>
<path d="M125.4 276.4l.9-.2v.6a.45 .45 0 0 0-.3-.4 .45 .45 0 0 0-.5 .1v.2l.3 .2a.59 .59 0 0 1 .5 .8 .59 .59 0 0 1-.9 .2l-.1 .1v-.6a.45 .45 0 0 0 .3 .4 .45 .45 0 0 0 .5-.2l-.1-.2-.7-.4v-.3z" fill-rule="evenodd"/>
<path d="M92 276.4l.9-.2v.6a.47 .47 0 0 0-.3-.4 .47 .47 0 0 0-.5 .1l.3 .4a.59 .59 0 0 1 .5 .8 .59 .59 0 0 1-.9 .2l-.1 .1v-.6a.48 .48 0 0 0 .3 .4 .48 .48 0 0 0 .5-.2l-.1-.2-.7-.4v-.3z" fill-rule="evenodd"/>
<path d="M129.1 276.5a.67 .67 0 0 1 .7-.3 .67 .67 0 0 1 .5 .7h-1.2a.6 .6 0 0 0 .4 .7 .6 .6 0 0 0 .7-.3 .7 .7 0 0 1-.7 .7 .7 .7 0 0 1-.6-.9zM129.3 276.4l-.2 .4h.8a.4 .4 0 0 0-.2-.4 .4 .4 0 0 0-.4 0z" fill-rule="evenodd"/>
<path d="M76.4 277.1a.85 .85 0 0 1 1.7 0 .85 .85 0 0 1-1.7 0zM77 276.5a.86 .86 0 0 0 .5 1.3 1 1 0 0 0-.3-1.5z" fill-rule="evenodd"/>
<path d="M132.2 276.5a.67 .67 0 0 1 .8-.3 .67 .67 0 0 1 .4 .7h-1.1a.6 .6 0 0 0 .3 .8 .6 .6 0 0 0 .8-.4 .74 .74 0 0 1-1 .7 .74 .74 0 0 1-.4-1.1zM132.4 276.4l-.1 .4h.7a.39 .39 0 0 0-.2-.4 .39 .39 0 0 0-.4 0z" fill-rule="evenodd"/>
<path d="M75.1 276.4l.6-.2v.4l.4-.4a.18 .18 0 0 1 .2 .1 .18 .18 0 0 1-.1 .3l-.3-.1-.2 .2v1.1l.3 .1h-.9l.2-.1 .1-.2-.1-1.1z" fill-rule="evenodd"/>
<path d="M134.8 276.3h.8l-.2 .2 .4 1 .4-1.1-.2-.1h.6l-.9 1.7-.7-1.6z" fill-rule="evenodd"/>
<path d="M109.1 276.5a.67 .67 0 0 1 .7-.3 .67 .67 0 0 1 .5 .7h-1.2a.6 .6 0 0 0 .4 .8 .6 .6 0 0 0 .7-.4 .74 .74 0 0 1-.9 .7 .74 .74 0 0 1-.4-1.1zM109.3 276.4l-.2 .4h.8a.39 .39 0 0 0-.2-.4 .39 .39 0 0 0-.4 0z" fill-rule="evenodd"/>
<path d="M93.1 275.5l.6-.2v1.2a.54 .54 0 0 1 .7-.3 .54 .54 0 0 1 .3 .8l.1 .8 .2 .1h-.8l.2-.2v-1a.35 .35 0 0 0-.3-.3 .35 .35 0 0 0-.4 .3v1.1l.3 .1h-.8l.2-.2v-2z" fill-rule="evenodd"/>
<path d="M113.6 275.4l.9 2.1 .4 .4h-1l.3-.1-.2-.7h-1l-.3 .6 .3 .2h-.7l.3-.2zM113.5 276l-.5 1h.9z" fill-rule="evenodd"/>
<path d="M153.8 276.3h.8l-.2 .2 .4 1 .4-.8-.3-.4h.7l-.2 .2 .5 1 .3-1.1-.2-.1h.5l-.2 .2-.5 1.5-.5-1.1-.6 1.1-.6-1.5z" fill-rule="evenodd"/>
<path d="M64.1 276.4a.62 .62 0 0 1 .7-.2 .62 .62 0 0 1 .4 .6v.9h.2l-.3 .3-.3-.3a.48 .48 0 0 1-.7 .3 .48 .48 0 0 1-.1-.8l.8-.3v-.3a.33 .33 0 0 0-.4-.3 .33 .33 0 0 0-.2 .5l-.2-.1zM64.2 277.3l.1 .4h.3l.2-.1v-.6z" fill-rule="evenodd"/>
<path d="M144.9 275.5l.6-.2v1.2a.55 .55 0 0 1 .7-.3 .55 .55 0 0 1 .3 .8v.8l.3 .1h-.9l.3-.2v-1a.35 .35 0 0 0-.3-.3 .35 .35 0 0 0-.4 .3v1.1l.2 .1h-.8l.3-.1v-2.1z" fill-rule="evenodd"/>
<path d="M147.3 275.7l.1 .6h.3v.1h-.3v1.2l.1 .2 .3-.1a.38 .38 0 0 1-.4 .3 .38 .38 0 0 1-.3-.5v-1.1l-.3-.1z" fill-rule="evenodd"/>
<path d="M172.6 276.5a.67 .67 0 0 1 .8-.3 .67 .67 0 0 1 .4 .7h-1.2a.6 .6 0 0 0 .4 .7 .6 .6 0 0 0 .8-.3 .7 .7 0 0 1-.8 .7 .7 .7 0 0 1-.6-.9zM172.8 276.4l-.2 .4h.9a.4 .4 0 0 0-.3-.4 .4 .4 0 0 0-.4 0z" fill-rule="evenodd"/>
<path d="M148.8 276.4l.6-.2v.4a.62 .62 0 0 1 .8-.3 .62 .62 0 0 1 .4 .7 .76 .76 0 0 1-.3 .8 .76 .76 0 0 1-.9 0v.7l.3 .3h-.9l.3-.2v-2.1zM149.6 276.6l-.2 .1v.6a.44 .44 0 0 0 .4 .6 .44 .44 0 0 0 .5-.5 .57 .57 0 0 0 0-.7 .57 .57 0 0 0-.7-.1z" fill-rule="evenodd"/>
<path d="M151.1 276.4a.2 .2 0 0 1 .4 0 .2 .2 0 0 1-.4 0zM151 277.8a.25 .25 0 0 1 .5 0 .25 .25 0 0 1-.5 0z" fill-rule="evenodd"/>
<path d="M115.1 275.5l.6-.2v2.3v.2l.3 .1h-.9l.3-.1v-.2v-1.8l-.1-.2z" fill-rule="evenodd"/>
<path d="M153.7 275.3h.1l-.8 2.7h-.2z" fill-rule="evenodd"/>
<path d="M107.6 276.4l.8-.2v.6a.44 .44 0 0 0-.3-.4 .44 .44 0 0 0-.5 .1l.3 .4a.59 .59 0 0 1 .6 .8 .59 .59 0 0 1-.9 .2l-.2 .1v-.6a.48 .48 0 0 0 .4 .4 .48 .48 0 0 0 .5-.2l-.1-.2-.8-.6z" fill-rule="evenodd"/>
<path d="M152.7 275.3h.1l-.9 2.7h-.1z" fill-rule="evenodd"/>
<path d="M163.3 276.5a.59 .59 0 0 1 .7-.3 .59 .59 0 0 1 .4 .5 .29 .29 0 0 1-.3 0 .29 .29 0 0 1-.1-.3 .6 .6 0 0 0-.6 .3 .6 .6 0 0 0 .1 .8 .55 .55 0 0 0 .6 .2 .55 .55 0 0 0 .4-.4 .76 .76 0 0 1-.9 .7 .76 .76 0 0 1-.5-1.1z" fill-rule="evenodd"/>
<path d="M164.6 276.4l.6-.2v.3a.54 .54 0 0 1 .7-.3 .54 .54 0 0 1 .3 .7v.8l.3 .2h-.8l.2-.2v-1l-.2-.3-.5 .3v1l.3 .2h-.9l.3-.1v-.2v-1.1z" fill-rule="evenodd"/>
<path d="M168.7 275.5a.2 .2 0 0 1 .4 0 .2 .2 0 0 1-.4 0zM168.5 276.4l.6-.2v1.5l.3 .2h-.9l.3-.1v-.2v-1.1z" fill-rule="evenodd"/>
<path d="M89.7 275.5l.6-.2v2.4l.3 .2h-.9l.3-.1v-2.1z" fill-rule="evenodd"/>
<path d="M14.4 275.5a.93 .93 0 0 1 1.2 .3 .93 .93 0 0 1 0 1.2 1.34 1.34 0 0 1-1.5 .9 1.26 1.26 0 0 0 1.1-1 .77 .77 0 0 1-1.1-.3 .77 .77 0 0 1 .3-1.1zM14.7 275.6a.66 .66 0 0 0-.3 .8 .66 .66 0 0 0 .8 .4 .96 .96 0 0 0-.3-1.3z" fill-rule="evenodd"/>
<path d="M174.4 275.7l.1 .6h.4v.1h-.4v1.2l.2 .2 .2-.1a.38 .38 0 0 1-.4 .3 .38 .38 0 0 1-.3-.5v-1.1l-.3-.1z" fill-rule="evenodd"/>
<circle cx="110.8" cy="277.8" r=".22"/>
<circle cx="140.7" cy="277.8" r=".22"/>
<circle cx="162.5" cy="277.8" r=".22"/>
<circle cx="169.9" cy="277.8" r=".22"/>
</g>
<g font-size="3.7" fill="#231f20">
<text x="15" y="23.9">88</text>
<text x="76.5" y="23.5">常熟理工学院学报（自然科学）</text>
<text x="173.7" y="23.9">2013年</text>
<text x="22.4" y="31.9">V——自举二极管的正向导通压降；</text>
<text x="22.4" y="37.4">V ——低压侧或负载的压降.</text>
<text x="22.4" y="43">本设计中Q =146 nC，</text>
<text x="57.4" y="43">Iqbs=300 mA， （leak）=0，=20 K，</text>
<text x="80.3" y="43">I</text>
<text x="100.4" y="43">f</text>
<text x="113.6" y="43">Vcc=15 V，V=1.3 V，</text>
<text x="148.7" y="43">V =1.3 V，</text>
<text x="165.9" y="43">通过计算得</text>
<text x="15" y="48.5">到C=762 nF，</text>
<text x="36.7" y="48.5">因此自举电容值应大于762 nF，</text>
<text x="87.8" y="48.5">自举电容的大小很重要，</text>
<text x="127.1" y="48.5">一般选择时要大于计算所得值，</text>
<text x="177.6" y="48.5">如果</text>
<text x="15" y="54.1">选择电容值较小，</text>
<text x="15" y="59.6">的电容. 自举二极管必须承受住高压侧MOSFET导通时源极电压，</text>
<text x="42.4" y="54.1">就会使高压侧输出端输出不正常，</text>
<text x="95.3" y="54.1">上桥臂的MOSFET不能正常导通，</text>
<text x="121" y="59.6">二极管的电流额定值是栅极电荷与频率</text>
<text x="148" y="54.1">本设计中使用了4.7 μF</text>
<text x="15" y="65.2">之积. 自举二极管的高温反向漏电流特性对于那些电容在较长时间需要保持电荷的应用来说，</text>
<text x="166.3" y="65.2">可能是一个</text>
<text x="15" y="70.7">重要的参数. 同样，</text>
<text x="46.1" y="70.7">为了减小由自举电容反馈进电源的电荷数量，</text>
<text x="119.8" y="70.7">二极管应选择快恢复二极管 . 本设计中</text>
<text x="15" y="76.3">自举二极管承受的反向电压为39 V，</text>
<text x="73.6" y="76.3">考虑余量及峰值电压的问题，</text>
<text x="120" y="76.3">自举二极管的反向耐压值应尽量偏大，</text>
<text x="181.3" y="76.3">因</text>
<text x="15" y="81.9">此本设计采用了快恢复二极管FR302，</text>
<text x="75.8" y="81.9">其反向峰值电压为100 V，</text>
<text x="117.8" y="81.9">正向压降为1.3 V，</text>
<text x="147.5" y="81.9">正向电流为3 A，</text>
<text x="174" y="81.9">反向恢</text>
<text x="15" y="87.4">复时间为150 ns. IR2136驱动电路如图4所示</text>
<text x="90.5" y="87.4">.</text>
<text x="15" y="93">1.5</text>
<text x="23.3" y="93">三相全桥逆变模块</text>
<text x="22.4" y="98.5">逆变电路的作用是将直流电转换为能够驱</text>
<text x="15" y="104.1">动三相无刷直流电机的三相交流电U、</text>
<text x="75.4" y="104.1">V和W. 由</text>
<text x="15" y="109.6">于MOSFET的栅源极之间是容性结构，</text>
<text x="76.5" y="109.6">需在栅源</text>
<text x="15" y="115.2">之间并联一个大电阻，</text>
<text x="51.4" y="115.2">迅速的对寄生电容放电，</text>
<text x="15" y="120.8">不至于引起MOSFET的误导通，</text>
<text x="65.2" y="120.8">导致上下桥臂直</text>
<text x="15" y="126.3">接导通. 同时，</text>
<text x="15" y="131.9">阻，</text>
<text x="20.8" y="131.9">其原因为：</text>
<text x="38" y="131.9">第一，</text>
<text x="38.6" y="126.3">需在栅极串联一个适当大小的电</text>
<text x="47.6" y="131.9">栅极回路存在寄生电感，</text>
<text x="87.8" y="131.9">与</text>
<text x="15" y="137.4">栅源之间的寄生电容会在脉冲的激励下产生很</text>
<text x="15" y="143">强的振荡，</text>
<text x="32.1" y="143">串联一个电阻能使振荡迅速衰减. 第</text>
<text x="15" y="148.5">二，</text>
<text x="20.8" y="148.5">电容与电感都是无功器件，</text>
<text x="64.8" y="148.5">如果没有栅极电</text>
<text x="15" y="154.1">阻，</text>
<text x="20.9" y="154.1">MOS 管的温度会上升很多. 第三，</text>
<text x="76.1" y="154.1">栅极电阻</text>
<text x="15" y="159.6">可以调节开关器件的通断速度，</text>
<text x="65.4" y="159.6">使得开关器件减</text>
<text x="15" y="165.2">少损耗的同时又能较好的抑制干扰. 本设计中</text>
<text x="15" y="170.8">采用的MOSFET是IRF3205，</text>
<text x="60.3" y="170.8">额定电流为110 A，</text>
<text x="15" y="176.3">选择栅极电阻为10 Ω. 三相全控桥式电路如图</text>
<text x="15" y="181.9">5所示</text>
<text x="28.6" y="181.9">.</text>
<text x="15" y="187.4">1.6</text>
<text x="23.3" y="187.4">电流采样与过流保护</text>
<text x="22.4" y="193">过流保护是为了使工作过程中电机出现过流时，</text>
<text x="99.6" y="193">关闭三相全桥逆变电路的MOS管，</text>
<text x="154.9" y="193">保护电机不至于烧</text>
<text x="15" y="198.5">坏. 图4中的R35就是简易电流传感器，</text>
<text x="79" y="198.5">将母线电流信号转换为电压信号，</text>
<text x="133.9" y="198.5">由于母线电流并不是很大，</text>
<text x="177.5" y="198.5">采样</text>
<text x="15" y="204.1">电阻也较小，</text>
<text x="15" y="209.7">放大和隔离电路后将电压信号送到 DSP 的 AD 采样</text>
<text x="35.8" y="204.1">所以COM端的电压信号较小，</text>
<text x="84.2" y="204.1">经过滤波、</text>
<text x="15" y="215.2">口. 将采集到的电压信号与程序设定的值比较，</text>
<text x="90.1" y="215.2">当大于</text>
<text x="15" y="220.8">设定值时即当作过流，</text>
<text x="51.2" y="220.8">然后是6路PWM口均输出高电</text>
<text x="15" y="226.3">平，</text>
<text x="20.7" y="226.3">使得MOS管全部关断，</text>
<text x="57.5" y="226.3">电机停止工作，</text>
<text x="82.3" y="226.3">从而保护电</text>
<text x="15" y="231.9">机. HCNR200是一款线性度很高的光耦，</text>
<text x="82.1" y="231.9">可以将控制</text>
<text x="15" y="237.4">电路与驱动电路隔开. 电流采样电路见图6.</text>
<text x="15" y="243">1.7</text>
<text x="23.3" y="243">位置电路</text>
<text x="22.4" y="248.5">本设计采用的是带位置传感器的三相无刷直流电</text>
<text x="15" y="254.1">机，通过霍尔位置传感器读取相位信号，进行电子换</text>
</g>
<g font-size="3.2" fill="#231f20">
<text x="124.6" y="179.5">图4 IR2136驱动电路</text>
<text x="128.4" y="254.6">图5 三相全控桥式电路</text>
</g>
<g font-size="1.9" fill="#231f20">
<text x="24.5" y="32.1">f</text>
<text x="24.5" y="37.7">LS</text>
<text x="40.8" y="43.2">g</text>
<text x="81.5" y="43.2">Cbs</text>
<text x="135.1" y="43.2">f</text>
<text x="150.8" y="43.2">LS</text>
<text x="165.2" y="69.2">[3]</text>
<text x="86.6" y="85.8">[4-5]</text>
<text x="24.7" y="180.3">[6-7]</text>
<text x="106.1" y="210.3" transform="rotate(-90 106.1 210.3)">+24</text>
<text x="108.7" y="220.6">R44</text>
<text x="128.4" y="216.8">Q1</text>
<text x="128.9" y="218.9">IRF3205</text>
<text x="137.9" y="219.4">R45</text>
<text x="153.1" y="216.8">Q2</text>
<text x="153.6" y="218.9">IRF3205</text>
<text x="163" y="221.1">R46</text>
<text x="177.8" y="216.8">Q3</text>
<text x="178.2" y="218.9">IRF3205</text>
<text x="108.9" y="225.2">HO1</text>
<text x="119.4" y="224.3">R47</text>
<text x="133.4" y="225.2">HO2</text>
<text x="138.8" y="223.2">30</text>
<text x="144.1" y="224.3">R48</text>
<text x="156.6" y="225.2">HO3</text>
<text x="168.8" y="224.3">R49</text>
<text x="109.3" y="233.6">LO1</text>
<text x="127.6" y="229.3">A</text>
<text x="131.9" y="233.6">LO2</text>
<text x="152.3" y="229.3">B</text>
<text x="156.6" y="233.6">LO3</text>
<text x="177" y="229.3">C</text>
<text x="114.1" y="237.6">R52</text>
<text x="138.5" y="237">R53</text>
<text x="163.4" y="237.6">R54</text>
<text x="118.1" y="245.8">R55</text>
<text x="128.4" y="241.5">Q4</text>
<text x="128.9" y="243.4">IRF3205</text>
<text x="143" y="245.8">R56</text>
<text x="153.1" y="241.5">Q5</text>
<text x="153.6" y="243.4">IRF3205</text>
<text x="167.7" y="245.8">R57</text>
<text x="177.8" y="241.5">Q6</text>
<text x="178.2" y="243.4">IRF3205</text>
<text x="107.2" y="249.5">COM</text>
</g>
<g font-size="1.8" fill="#231f20">
<text x="146.2" y="93.4">D1</text>
<text x="142.2" y="99.1">D2</text>
<text x="138.4" y="104.7">D3</text>
<text x="129.5" y="110.8">C4</text>
<text x="138.2" y="112.3">COM</text>
<text x="134.3" y="119.8">1</text>
<text x="136.9" y="116.1">U4</text>
<text x="157.3" y="119.8">28</text>
<text x="95.3" y="120.8">+15</text>
<text x="96.8" y="124.5">D4</text>
<text x="112.5" y="124.5">PWM_O1</text>
<text x="125.4" y="124.5">R11</text>
<text x="134.3" y="123.5">2</text>
<text x="134.3" y="125.5">3</text>
<text x="137.4" y="124.5">HIN1</text>
<text x="137.6" y="120.8">VCC</text>
<text x="151.3" y="124.5">HO1</text>
<text x="151.5" y="120.8">VB1</text>
<text x="157.3" y="123.5">27</text>
<text x="161.6" y="123.5">HO1</text>
<text x="169.7" y="123.2">C5</text>
<text x="95.7" y="127.3">RED</text>
<text x="112.5" y="126.5">PWM_O3</text>
<text x="112.5" y="128.3">PWM_O5</text>
<text x="125.4" y="126.5">R12</text>
<text x="125.6" y="128.3">R13</text>
<text x="134.3" y="127.3">4</text>
<text x="134.3" y="131">5</text>
<text x="137.4" y="126.5">HIN2</text>
<text x="137.6" y="128.3">HIN3</text>
<text x="151.7" y="128.3">VS1</text>
<text x="157.3" y="127.3">26</text>
<text x="157.3" y="131">25</text>
<text x="169.9" y="127.3">A</text>
<text x="102" y="134">R10</text>
<text x="112.5" y="132">PWM_O2</text>
<text x="112.5" y="134">PWM_O4</text>
<text x="112.5" y="135.7">PWM_O6</text>
<text x="125.4" y="135.7">R22</text>
<text x="125.4" y="134">R21</text>
<text x="125.4" y="132.2">R20</text>
<text x="134.3" y="133">6</text>
<text x="134.3" y="135">7</text>
<text x="137.4" y="134">LIN2</text>
<text x="137.6" y="132">LIN1</text>
<text x="137.6" y="135.7">LIN3</text>
<text x="151.5" y="135.7">VB2</text>
<text x="157.3" y="135">24</text>
<text x="101.6" y="143.4">C10</text>
<text x="110.5" y="140.7">R23</text>
<text x="119" y="141.5">+5</text>
<text x="124.4" y="143.2">R27</text>
<text x="128.1" y="143.2">1K</text>
<text x="133.7" y="140.5">10</text>
<text x="134.3" y="138.7">8</text>
<text x="137.4" y="139.5">FAULT</text>
<text x="137.6" y="141.5">EN</text>
<text x="151.3" y="139.5">HO2</text>
<text x="151.7" y="143.2">VS2</text>
<text x="157.3" y="138.7">23</text>
<text x="157.3" y="142.4">22</text>
<text x="161.6" y="138.7">HO2</text>
<text x="175.5" y="138.1">C9</text>
<text x="175.7" y="142.4">B</text>
<text x="111.9" y="147.8">C11</text>
<text x="133.7" y="144.2">11</text>
<text x="134.3" y="149.9">9</text>
<text x="137.4" y="145.2">RCIN</text>
<text x="157.3" y="146.2">21</text>
<text x="157.3" y="149.9">20</text>
<text x="133.7" y="153.7">12</text>
<text x="137.4" y="150.7">ITRIP</text>
<text x="137.6" y="154.5">VSS</text>
<text x="151.3" y="154.5">HO3</text>
<text x="151.5" y="150.7">VB3</text>
<text x="157.3" y="153.7">19</text>
<text x="161.6" y="153.7">HO3</text>
<text x="181.2" y="153.1">C12</text>
<text x="133.7" y="157.4">13</text>
<text x="137.4" y="158.2">COM</text>
<text x="151.7" y="158.2">VS3</text>
<text x="157.3" y="157.4">18</text>
<text x="157.3" y="161.1">17</text>
<text x="181.4" y="157.4">C</text>
<text x="114.1" y="166.8">R31</text>
<text x="151.5" y="167.6">LO3</text>
<text x="151.5" y="165.9">LO2</text>
<text x="151.5" y="163.9">LO1</text>
<text x="157.3" y="166.7">14</text>
<text x="157.3" y="164.9">15</text>
<text x="157.3" y="162.9">16</text>
<text x="161.6" y="162.9">LO1</text>
<text x="161.6" y="164.9">LO2</text>
<text x="161.6" y="166.7">LO3</text>
<text x="98.6" y="168.6">DGND</text>
<text x="121.6" y="173.5">R35</text>
<text x="137.4" y="170.4">IR2136</text>
<text x="161.6" y="174.1">COM</text>
</g>
</svg>
